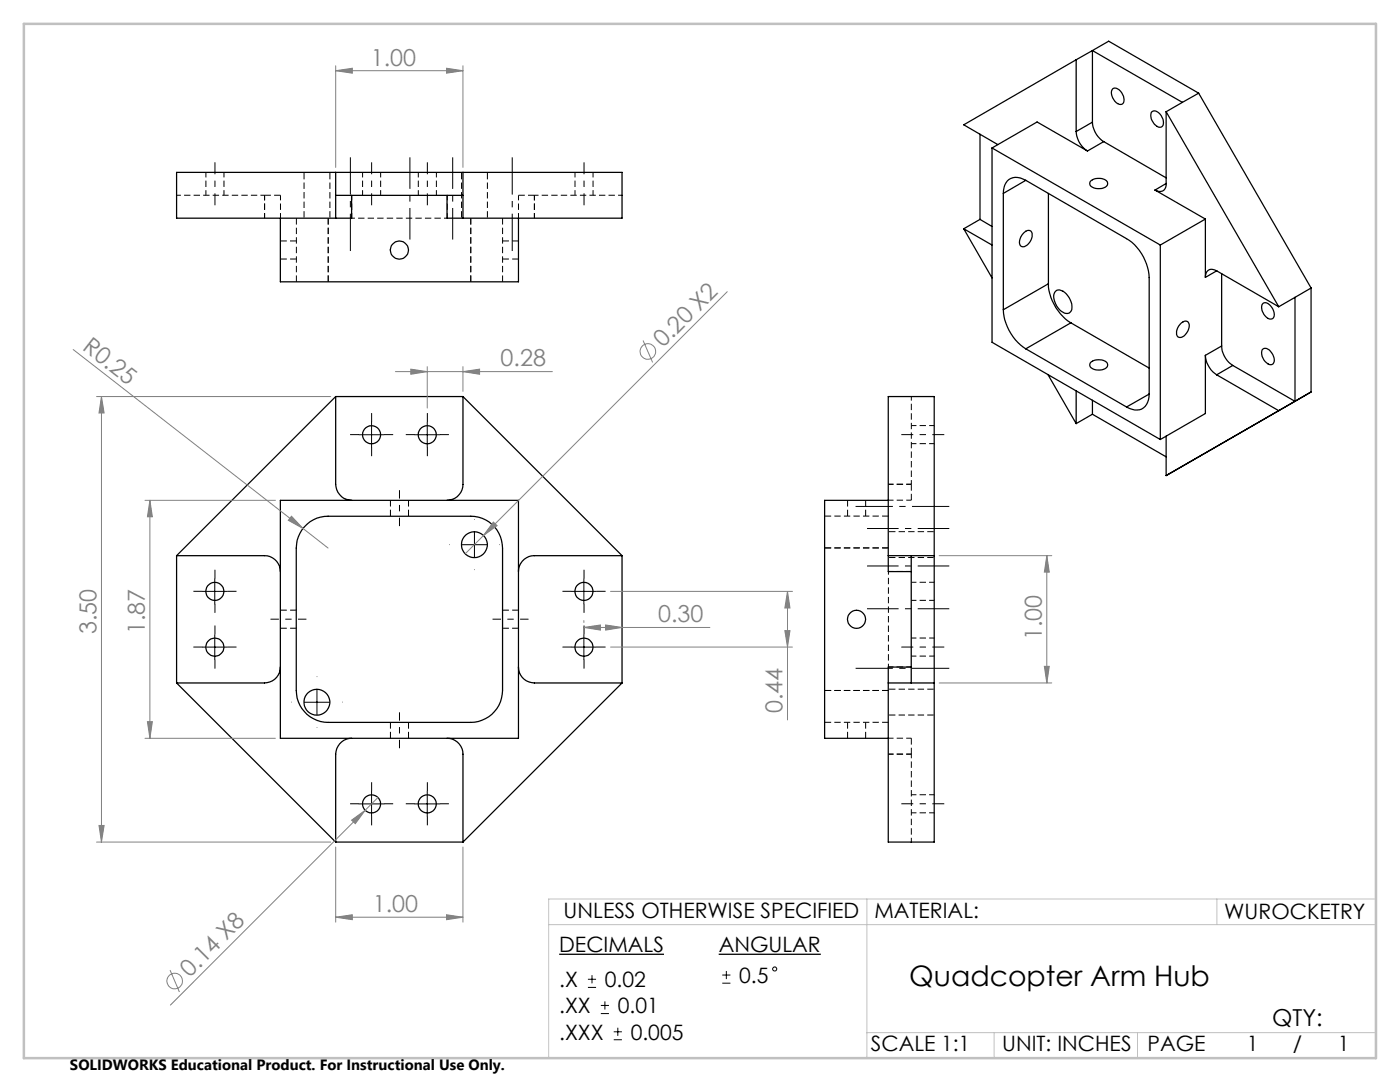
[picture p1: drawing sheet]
<svg xmlns="http://www.w3.org/2000/svg" width="279mm" height="216mm" viewBox="0 0 279 216" stroke-linecap="round" stroke-linejoin="round" font-family="sans-serif">
<g fill="none" stroke="#000" stroke-width=".2" stroke-dasharray="1.3 .6" stroke-linecap="butt">
<path d="M56 39h-3.2M106.7 39h-3.2M56 51.7h3.2M59.2 43.5v12.7M59.2 48.1h-3.2M65.5 56.2v-12.7M65.5 43.5v12.7M94 43.5v12.7M94 56.2v-12.7M100.3 56.2v-12.7M100.3 51.7h3.2M103.5 48.1h-3.2"/>
<path d="M77.9 99.8v3.2M169.2 99.8v3.2M181.9 99.8v-3.2M81.5 103v-3.2M164.6 109.3h12.7M172.8 103v-3.2M177.3 103h-12.7M177.3 109.3h-12.7M56 125.4h3.2M59.2 121.7h-3.2M100.3 125.4h3.2M103.5 121.7h-3.2"/>
<path d="M164.6 137.8h12.7M177.3 137.8h-12.7M77.9 144.1v3.2M81.5 147.3v-3.2M164.6 144.1h12.7M169.2 144.1v3.2M172.8 147.3v-3.2M181.9 150.5v-3.2"/>
</g>
<g fill="none" stroke="#000" stroke-width=".25">
<path d="M214.8 11.9l-22.5 13 6.8 4M214.8 11.9v14.3M218 10.1v14.3M218 10.1l18 10.3M218 10.1l3.3-1.9 17.9 10.4M218 10.1l-3.2 1.8M222.1 17.7a1.57 1.57 0 0 1 1.9 1.2l.3 .7a.88 .88 0 0 1-.3 1.2 .88 .88 0 0 1-1.2-.3 2.31 2.31 0 0 1-.7-2.8zM239.2 18.6l-3.2 1.8M239.2 18.6l22.5 38.9M67 34.4v9.1M67 39h25.4M70.2 39v4.5h-3.2"/>
<path d="M89.2 39v4.5h3.2M92.4 34.4v9.1M195.6 26.8v17M198 29.5l33.6 19.4M198 29.5l9-5.2 10 5.8M198 29.5v38.8l33.6 19.4M200.2 38.6v23.2M204.7 36l20.1 11.6a9.8 9.8 0 0 1 4.5 7.8v23.2M204.7 36a2.66 2.66 0 0 0-4.3 1.4l-.2 1.2M204.7 36l-4.5 2.6M209.2 38.6v18M214.8 26.2a4.9 4.9 0 0 0 2.2 3.9"/>
<path d="M217.7 36.1a2.6 2.6 0 0 1 3.3 .2 1 1 0 0 1-1.1 1.3 1.99 1.99 0 0 1-2.4-.9zM218 24.4a4.9 4.9 0 0 0 2.3 3.9M218 24.4l-3.2 1.8M220.3 28.3l-3.3 1.8M220.3 28.3l12.4 7.2M229.8 22.4a1.04 1.04 0 0 1 1.7 .4 2.05 2.05 0 0 1 .4 2.5 1.57 1.57 0 0 1-2-1.2l-.2-.7zM230.5 37.9l10.1 5.8M232.7 36.6a1.35 1.35 0 0 1-.6 1.5 1.35 1.35 0 0 1-1.6-.2M232.7 22.3l22.5 38.9M232.7 22.3v14.3M232.7 36.6l-2.2 1.3M236 20.4l-3.3 1.9"/>
<path d="M56 43.5v12.7h47.5v-12.7M67 43.5h-31.8v-9.1h88.9v9.1h-31.7M192.3 45.6l5.7 9.9M192.3 45.6l5.7 3.3M195.6 43.8l2.4 1.4M195.6 43.8l-3.3 1.8M204.2 46.6l.2-.2a.89 .89 0 0 1 1.2-.3 .89 .89 0 0 1 .4 1.1 2.27 2.27 0 0 1-2.1 2 1.29 1.29 0 0 1-.2-1.9zM209.2 56.6a10 10 0 0 0 4.5 7.8M209.2 56.6l-9 5.2M210.7 58.1a1.79 1.79 0 0 1 2.4 .9 3 3 0 0 1 .6 3.1 1.23 1.23 0 0 1-1.9 0 3.5 3.5 0 0 1-1.3-3.8zM231.6 48.9v38.8M240.6 43.7v11.7"/>
<path d="M240.6 43.7l-9 5.2M242.8 54a1.37 1.37 0 0 0-1.6-.1 1.37 1.37 0 0 0-.6 1.5M242.8 54l12.4 7.2M242.8 54l-2.2 1.4M243.8 54.6v14.4M258.4 59.3l-3.2 1.9M258.4 59.3v20.8M261.7 57.5l-3.3 1.8M261.7 57.5v20.7M67 79.1v17.6a3.3 3.3 0 0 0 3.2 3.1M67 79.1l-31.8 31.8M67 79.1h25.4"/>
<path d="M92.4 79.1v17.6a3.2 3.2 0 0 1-3.2 3.1M92.4 79.1l31.7 31.8M200.2 61.8a10 10 0 0 0 4.5 7.8M204.7 69.6l20.1 11.6M209.1 74.7l5.7 9.8M213.7 64.4l15.6 9M213.7 64.4l-9 5.2M214.8 78v6.5M217.7 72.2a2.6 2.6 0 0 1 3.3 .3 1 1 0 0 1-1.1 1.3 1.99 1.99 0 0 1-2.4-.9zM218 79.9v2.8M229.3 78.6a2.79 2.79 0 0 1-2.4 3.2l-1-.1-1.1-.5M229.3 78.6l-4.5 2.6"/>
<path d="M235.8 64.4a.88 .88 0 0 1 1.2-.2 .88 .88 0 0 1 .3 1.1 2.48 2.48 0 0 1-1.8 2 .89 .89 0 0 1-.7-1.2l.3-.7zM240.6 70.9a5 5 0 0 0 2.2 3.9M240.6 70.9v11.6l-9 5.2M242.8 74.8l12.4 7.2M243.8 69a4.9 4.9 0 0 0 2.2 3.9M243.8 69l-3.2 1.9M246 72.9l12.4 7.2M246 72.9l-3.2 1.9M251.9 69.8a1.02 1.02 0 0 1 1.7 .3 2 2 0 0 1 .4 2.5 1.57 1.57 0 0 1-1.9-1.1l-.3-.8zM252.1 60.5a1.57 1.57 0 0 1 1.9 1.2l.3 .7a.88 .88 0 0 1-.4 1.2 .88 .88 0 0 1-1.1-.3 2.2 2.2 0 0 1-.7-2.8zM261.7 78.2l-29 16.7v-7.9M261.7 78.2l-3.3 1.9"/>
<path d="M56 99.8h47.5v47.5h-47.5zM177.3 99.8h-12.7v47.5h12.7M218 82.7l14.7 8.5M218 82.7l-3.2 1.8M35.2 110.9h17.6a3.2 3.2 0 0 1 3.2 3.2M35.2 110.9v25.4M60.7 105.1a6.2 6.2 0 0 1 4.8-2.1h28.4a6.4 6.4 0 0 1 6.4 6.4v28.4a6.4 6.4 0 0 1-6.4 6.3h-28.4a6.4 6.4 0 0 1-6.4-6.3v-28.4a6.4 6.4 0 0 1 1.6-4.3zM124.1 110.9h-17.5a3.2 3.2 0 0 0-3.1 3.2M124.1 110.9v25.4M177.3 110.9v3.2h4.6M177.3 110.9h9.1M177.3 110.9v-31.8h9.1v88.9h-9.1v-31.7"/>
<path d="M181.9 110.9v25.4M35.2 136.3l31.8 31.7M56 133.1a3.2 3.2 0 0 1-3.2 3.2h-17.6M103.5 133.1a3.2 3.2 0 0 0 3.1 3.2h17.5M124.1 136.3l-31.7 31.7M177.3 136.3h9.1M181.9 133.1h-4.6v3.2M70.2 147.3a3.2 3.2 0 0 0-3.2 3.2v17.5M89.2 147.3a3.2 3.2 0 0 1 3.2 3.2v17.5M67 168h25.4"/>
<circle cx="79.7" cy="49.9" r="1.81"/>
<circle cx="74.1" cy="86.7" r="1.8"/>
<circle cx="85.3" cy="86.7" r="1.8"/>
<circle cx="42.9" cy="118" r="1.81"/>
<circle cx="94.7" cy="108.7" r="2.58"/>
<circle cx="116.5" cy="118" r="1.81"/>
<circle cx="42.9" cy="129.1" r="1.82"/>
<circle cx="116.5" cy="129.1" r="1.82"/>
<circle cx="170.9" cy="123.6" r="1.8"/>
<circle cx="63.2" cy="140.1" r="2.58"/>
<circle cx="74.1" cy="160.4" r="1.8"/>
<circle cx="85.3" cy="160.4" r="1.8"/>
</g>
<path d="M89.3 43.5h-19.1M177.3 133.1v-19.1" fill="none" stroke="#000" stroke-width=".2" stroke-dasharray="1.3 .6" stroke-dashoffset=".6" stroke-linecap="butt"/>
<path d="M52.8 39h-17.5M124.2 39h-17.5M181.9 96.6v-17.5M181.9 168v-17.5" fill="none" stroke="#000" stroke-width=".2" stroke-dasharray="1.3 .6" stroke-dashoffset=".4" stroke-linecap="butt"/>
<g fill="none" stroke="#000" stroke-width=".2" stroke-dasharray="1.3 .6" stroke-dashoffset=".3" stroke-linecap="butt">
<path d="M41.1 34.4v4.6M44.7 39v-4.6M52.8 39v4.5M72.4 34.4v4.6M76 39v-4.6M83.5 34.4v4.6M87.1 39v-4.6M89.3 39v4.5M103.5 39v4.5M106.7 39v4.5M114.8 34.4v4.6M118.4 39v-4.6"/>
<path d="M52.8 43.5v-4.5M56 43.5v-4.5M70.2 43.5v-4.5M106.7 43.5v-4.5M177.3 99.8h4.6M177.3 96.6h4.6M181.9 96.6h-4.6M181.9 88.5h4.5M186.4 84.9h-4.5M177.3 114h4.6M181.9 119.8h4.5M186.4 116.2h-4.5"/>
<path d="M181.9 133.1h-4.6M181.9 130.9h4.5M186.4 127.3h-4.5M177.3 150.5h4.6M181.9 147.3h-4.6M181.9 150.5h-4.6M186.4 158.6h-4.5M181.9 162.2h4.5"/>
</g>
<path d="M60.7 34.4v9.1M92.1 34.4v9.1M65.8 43.5v-9.1M97.3 43.5v-9.1M177.3 111.2h9.1M186.4 106.1h-9.1M186.4 137.5h-9.1M177.3 142.7h9.1" fill="none" stroke="#000" stroke-width=".2" stroke-dasharray="1.3 .6" stroke-dashoffset="-.1" stroke-linecap="butt"/>
<g fill="none" stroke="#808080" stroke-width=".2">
<path d="M67 14.1l3.3-.5v1zM67 13.1v20.3M67 14.1h25.4M89.1 13.6l3.3 .5-3.3 .5zM92.4 13.1v20.3M145.1 58.2l-52.2 52.3M14.6 69.7l45.9 35.7M19.3 79.1h46.7M20.2 79.1l.6 3.3h-1zM20.2 79.1v88.9M78.9 74.2h31.3M82 73.7l3.3 .5-3.3 .5z"/>
<path d="M85.3 73.2v8.2M92.4 74.2l3.3-.5v1zM92.4 73.2v4.9M128.3 67.9l1.9 4.4M28.9 99.8h26.1M29.9 99.8l.5 3.3h-1zM29.9 99.8v47.5M58.2 103l2.3 2.4-3-1.6zM60.5 105.4l5 4M98.5 104.2l.7 .7-2.7 2zM121.8 118h36.4M157.2 118v25.7"/>
<path d="M157.2 118l.5 3.3h-1.1zM187.4 110.9h22.5M208.9 110.9v25.4M208.9 110.9l.5 3.3h-1zM116.5 125.2l3.3-.5v1zM116.5 123.8v.4M116.5 125.2h25.2M120.9 124.7l3.2 .5-3.2 .5zM121.8 129.1h36.4M156.6 125.8h1.1l-.5 3.3zM187.4 136.3h22.5M208.4 133h1l-.5 3.3z"/>
<path d="M28.9 147.3h26.1M29.4 144h1l-.5 3.3zM75.4 159.1l-41.4 41.5M19.3 168h46.7M19.8 164.7h1l-.6 3.3zM67 169v15M70.2 163.7l2.7-2-2 2.7zM92.4 169v15M33.9 193.6l1.9 4.3M67 183l3.3-.5v1zM67 183h25.4M89.1 182.5l3.3 .5-3.3 .5z"/>
<circle cx="129.3" cy="70.1" r="1.55"/>
<circle cx="34.9" cy="195.7" r="1.56"/>
</g>
<g fill="none" stroke="#000" stroke-width=".2">
<path d="M71.6 86.7h5.1M74.2 84.2v5.1M82.8 86.7h5M85.3 84.2v5.1M40.4 118h5M42.9 115.5v5M92.2 108.7h5M94.7 106.2v5M114.1 118h4.9M116.5 115.5v5M40.4 129.1h5M42.9 126.6v5"/>
<path d="M63.3 137.6v5M114.1 129.1h4.9M116.5 126.6v5M60.7 140.1h5.1M74.2 157.9v5M85.3 157.9v5M71.6 160.4h5.1M82.8 160.4h5M117.3 197h1.7M117.3 195.4h1.7M118.1 194.6v1.6M120.7 199.8v1.6"/>
<path d="M144.1 196.2h1.7M144.1 194.6h1.7M145 193.7v1.7M119.9 202.2h1.6M119.9 200.6h1.6M122.5 207.5h1.6M122.5 205.9h1.6M123.3 205.1v1.6"/>
<circle cx="154.6" cy="193.4" r=".41"/>
</g>
<path d="M111.6 190.4h20.9M143.4 190.4h20.4" fill="none" stroke="#000" stroke-width=".26"/>
<path d="M79.7 97.8v7.2M61.2 123.6h-7.2M105.5 123.6h-7.2M79.7 149.3v-7.2" fill="none" stroke="#000" stroke-width=".2" stroke-dasharray="15.2 1.3 1.3 1.3" stroke-dashoffset="13.6" stroke-linecap="butt"/>
<g fill="none" stroke="#000" stroke-width=".2" stroke-dasharray="15.2 1.3 1.3 1.3" stroke-linecap="butt">
<path d="M71.7 86.7h-1.8M74.2 84.2v-1.8M74.2 89.2v1.8M76.7 86.7h1.8M82.8 86.7h-1.8M85.3 84.2v-1.8M85.3 89.2v1.8M87.8 86.7h1.8M40.4 118h-1.8M42.9 115.5v-1.8M45.4 118h1.8M89.7 108.7h-.1"/>
<path d="M94.7 103.7v-.1M99.7 108.7h.1M114.1 118h-1.8M116.6 115.5v-1.8M119.1 118h1.8M40.4 129.1h-1.8M42.9 126.6v-1.8M42.9 131.6v1.8M42.9 120.5v1.8M45.4 129.1h1.8M63.3 135.1v-.1M114.1 129.1h-1.8"/>
<path d="M116.6 120.5v1.8M116.6 126.6v-1.8M116.6 131.6v1.8M119.1 129.1h1.8M58.3 140.1h-.1M63.3 145.1v.1M74.2 157.9v-1.8M85.3 157.9v-1.8M71.7 160.4h-1.8M74.2 162.9v1.8M76.7 160.4h1.8M82.8 160.4h-1.8"/>
<path d="M85.3 162.9v1.8M87.8 160.4h1.8"/>
</g>
<path d="M42.9 41v-8.6M74.2 41v-8.6M85.3 41v-8.6M116.6 41v-8.6M179.9 86.7h8.5M179.9 129.1h8.5M179.9 160.4h8.5" fill="none" stroke="#000" stroke-width=".2" stroke-dasharray="15.2 1.3 1.3 1.3" stroke-dashoffset="12.9" stroke-linecap="butt"/>
<path d="M69.9 50.1v-18.7M102.2 50.1v-18.7M170.7 101.1h18.7M170.7 133.4h18.7" fill="none" stroke="#000" stroke-width=".2" stroke-dasharray="15.2 1.3 1.3 1.3" stroke-dashoffset="7.8" stroke-linecap="butt"/>
<path d="M81.8 31.4v16.4M90.3 31.4v16.4M173 105.5h16.4M189.4 112.9h-16.4M189.4 121.5h-16.4" fill="none" stroke="#000" stroke-width=".2" stroke-dasharray="15.2 1.3 1.3 1.3" stroke-dashoffset="8.9" stroke-linecap="butt"/>
<path d="M173 179.4v31.7M242.9 179.4v5.1M274.6 179.4h-165.1v31.7M109.5 184.5h165.1M173 206.1h101.6M198.4 206.1v5M227 206.1v5" fill="none" stroke="#c0c0c0" stroke-width=".2"/>
<path d="M4.8 4.8h269.8v206.3h-269.8z" fill="none" stroke="#c0c0c0" stroke-width=".5"/>
<g fill="#808080">
<path d="M58.2 103l2.3 2.4-3-1.6z"/>
<path d="M70.2 163.7l2.7-2-2 2.7z"/>
<path d="M98.5 104.2l.7 .7-2.7 2z"/>
<path d="M92.4 74.2l3.3-.5v1zM82 73.7l3.3 .5-3.3 .5zM89.1 13.6l3.3 .5-3.3 .5zM67 14.1l3.3-.5v1z"/>
<path d="M116.5 125.2l3.3-.5v1zM120.9 124.7l3.2 .5-3.2 .5zM67 183l3.3-.5v1zM89.1 182.5l3.3 .5-3.3 .5z"/>
<path d="M156.6 125.8h1.1l-.5 3.3zM157.2 118l.5 3.3h-1.1zM208.4 133h1l-.5 3.3zM208.9 110.9l.5 3.3h-1z"/>
<path d="M20.2 79.1l.6 3.3h-1zM19.8 164.7h1l-.6 3.3zM29.9 99.8l.5 3.3h-1zM29.4 144h1l-.5 3.3z"/>
</g>
<text font-size="5.6" x="181.5" y="196.7">Quadcopter Arm Hub</text>
<g font-size="4.7" fill="#808080">
<text x="74" y="13.1">1.00</text>
<text x="16.3" y="69.7" transform="rotate(38 16.3 69.7)">R0.25</text>
<text x="132.3" y="69.5" transform="rotate(-45 132.3 69.5)">0.20 X2</text>
<text x="99.9" y="73.1">0.28</text>
<text x="131.3" y="124.2">0.30</text>
<text x="19.3" y="126.6" transform="rotate(-90 19.3 126.6)">3.50</text>
<text x="28.9" y="126.6" transform="rotate(-90 28.9 126.6)">1.87</text>
<text x="207.9" y="127.7" transform="rotate(-90 207.9 127.7)">1.00</text>
<text x="156.2" y="142.3" transform="rotate(-90 156.2 142.3)">0.44</text>
<text x="74.4" y="182">1.00</text>
<text x="37.9" y="195.1" transform="rotate(-45 37.9 195.1)">0.14 X8</text>
</g>
<text font-size="4.7" x="253.9" y="204.7">QTY:</text>
<g font-size="4.2">
<text x="112.5" y="183.3">UNLESS OTHERWISE SPECIFIED</text>
<text x="174.5" y="183.1">MATERIAL:</text>
<text x="244.3" y="183.3">WUROCKETRY</text>
<text x="111.6" y="190">DECIMALS</text>
<text x="143.4" y="190">ANGULAR</text>
<text x="111.6" y="197">.X</text>
<text x="120.7" y="197">0.02</text>
<text x="147.5" y="196.1">0.5</text>
<text x="111.6" y="202.2">.XX</text>
<text x="123.3" y="202.2">0.01</text>
<text x="111.6" y="207.5">.XXX</text>
<text x="125.9" y="207.5">0.005</text>
<text x="173.8" y="209.8">SCALE 1:1</text>
<text x="200" y="209.8">UNIT: INCHES</text>
<text x="229" y="209.8">PAGE</text>
<text x="248.8" y="209.8">1</text>
<text x="258" y="209.8">/</text>
<text x="267" y="209.8">1</text>
</g>
<text font-size="3" x="14" y="213.5">SOLIDWORKS Educational Product. For Instructional Use Only.</text>
</svg>
